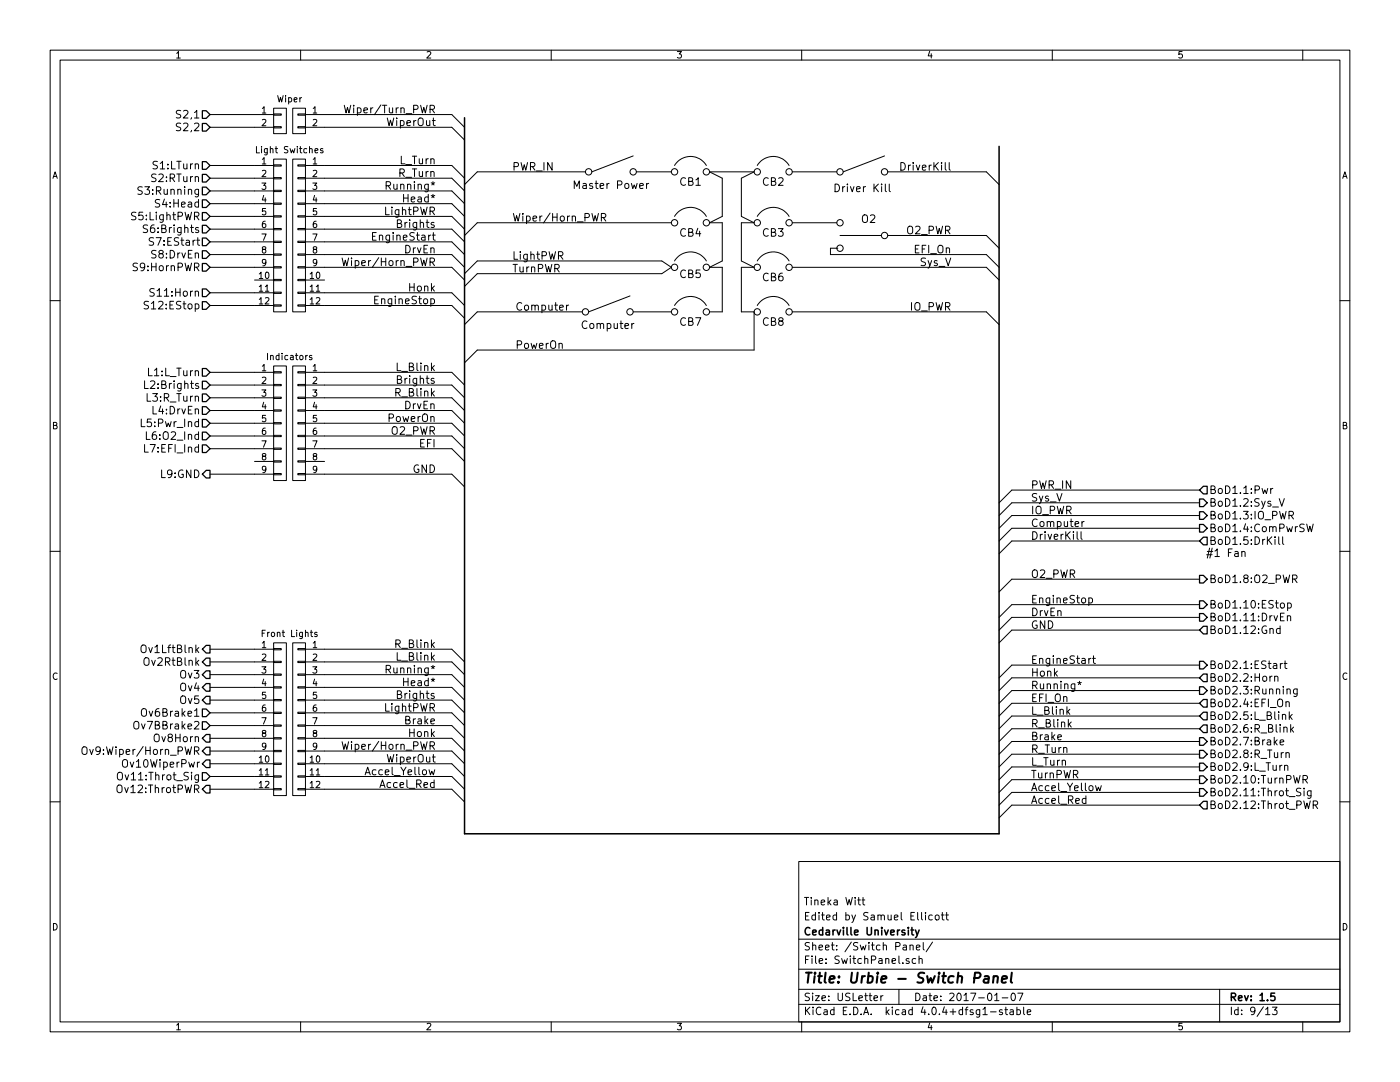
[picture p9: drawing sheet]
<svg xmlns="http://www.w3.org/2000/svg" width="279mm" height="216mm" viewBox="0 0 279 216" stroke-linecap="round" stroke-linejoin="round" font-family="sans-serif">
<g fill="none" stroke="#000" stroke-width=".2">
<path d="M10 10h259.4v195.9h-259.4zM12 12h255.4v191.9h-255.4zM60 10v2M110 10v2M160 10v2M210 10v2M260 10v2M41.9 33h12.7M41.9 35.6h12.7M41.9 38.1h12.7M41.9 22.9h12.7M41.9 25.4h12.7"/>
<path d="M54.6 31.8h2.5v30.4h-2.5zM54.6 38h1.5v.2h-1.5zM54.6 35.4h1.5v.3h-1.5zM54.6 32.9h1.5v.2h-1.5zM54.6 25.3h1.5v.2h-1.5zM54.6 22.7h1.5v.3h-1.5zM54.6 21.6h2.5v5.1h-2.5zM58.4 31.8h2.6v30.4h-2.6zM58.4 21.6h2.6v5.1h-2.6zM59.4 38h1.6v.2h-1.6zM59.4 35.4h1.6v.3h-1.6zM59.4 32.9h1.6v.2h-1.6z"/>
<path d="M59.4 25.3h1.6v.2h-1.6zM59.4 22.7h1.6v.3h-1.6zM61 22.9h29.2l2.5 2.5M61 25.4h29.2l2.5 2.5M61 33h29.2l2.5 2.6M61 35.6h29.2l2.5 2.5M61 38.1h29.2l2.5 2.5M64.4 29.7l-.3-.1-.1 .2v.2l.4 .1v.3h-.4M68.7 21l.4 1.5 .2-1.1 .3 1.1 .4-1.5M116.8 34.3h-21.6l-2.5 2.5M126.4 31.1l-8.3 3.2M127 34.3h7"/>
<path d="M129 36.6v1M129.5 36.6l-.5 .3M134.6 33a3.7 3.7 0 0 1 6.4 0M151.1 33a3.7 3.7 0 0 1 6.4 0M158.1 34.3h8.9M176.5 31.1l-8.2 3.2M176.7 36.7v1.3l.2 .3M177.2 34.3h19.6l2.6 2.5M177.5 36.7v1.3l.2 .3M179.8 32.4a.77 .77 0 0 1 .9 .8 .77 .77 0 0 1-.9 .8zM189.4 32.4v1.4l.3 .2M10 60h2"/>
<path d="M29.5 45a.62 .62 0 0 0-.8 0v.5l.7 .3v.5a.62 .62 0 0 1-.8 0M30.7 47.5a.62 .62 0 0 0-.9 .1v.4l.8 .4v.4a.62 .62 0 0 1-.8 .1M30.8 57.7a.62 .62 0 0 0-.8 0v.5l.7 .3v.5a.62 .62 0 0 1-.8 0M41.9 53.3h12.7M41.9 50.8h12.7M41.9 40.6h12.7M41.9 43.2h12.7M41.9 45.7h12.7M41.9 48.3h12.7M41.9 58.4h12.7M50.8 55.9h3.8M54.6 58.3h1.5v.2h-1.5z"/>
<path d="M54.6 55.8h1.5v.2h-1.5zM54.6 53.2h1.5v.3h-1.5zM54.6 50.7h1.5v.2h-1.5zM54.6 48.1h1.5v.3h-1.5zM54.6 45.6h1.5v.2h-1.5zM54.6 43.1h1.5v.2h-1.5zM54.6 40.5h1.5v.3h-1.5zM59.4 58.3h1.6v.2h-1.6zM59.4 55.8h1.6v.2h-1.6zM59.4 53.2h1.6v.3h-1.6zM59.4 50.7h1.6v.2h-1.6zM59.4 48.1h1.6v.3h-1.6z"/>
<path d="M59.4 45.6h1.6v.2h-1.6zM59.4 43.1h1.6v.2h-1.6zM59.4 40.5h1.6v.3h-1.6zM61 53.3h29.2l2.5 2.6M61 50.8h29.2l2.5 2.5M61 40.6h29.2l2.5 2.6M61 43.2h29.2l2.5 2.5M61 45.7h29.2l2.5 2.6M61 48.3h29.2l2.5 2.5M61 58.4h29.2l2.5 2.6M61 55.9h3.8M68.3 51.5l.3 1.5 .3-1.1 .3 1.1 .4-1.5"/>
<path d="M74.3 47.1h.6M75.1 46.4h-.8v1.5h.8M92.7 54.6l2.5-2.5h36.9l1.9 1.2-1.9 1.3h-36.9l-2.5 2.6M120 43.4l.8-.1 .1-.2-.1-.4-.2-.1h-.6v1.5M120.4 43.4l.5 .7M125.7 59.1l-8.2 3.1M134 44.5h-38.8l-2.5 2.5M134.6 43.2a3.7 3.7 0 0 1 6.4 0M134.6 52.1a3.7 3.7 0 0 1 6.4 0M151.1 52.1a3.7 3.7 0 0 1 6.4 0M151.1 43.2a3.7 3.7 0 0 1 6.4 0M158.1 44.5h8.9"/>
<path d="M158.1 53.3h38.7l2.6 2.6M167 49.5h.1M167 49.5h-1.3v1.3h31.1l2.6 2.5M167.6 47h8.3M177.2 47h19.6l2.6 2.5M267.4 60h2M39.6 76.6l-.4-.1-.2 .2 .1 .2 .5 .2v.3h-.6M41.9 74.3h12.7M41.9 76.8h12.7M41.9 79.4h12.7M41.9 61h12.7M54.6 79.2h1.5v.3h-1.5z"/>
<path d="M54.6 76.7h1.5v.3h-1.5zM54.6 74.2h1.5v.2h-1.5zM54.6 73h2.5v22.9h-2.5zM54.6 60.8h1.5v.3h-1.5zM58.4 73h2.6v22.9h-2.6zM59.4 79.2h1.6v.3h-1.6zM59.4 76.7h1.6v.3h-1.6zM59.4 74.2h1.6v.2h-1.6zM59.4 60.8h1.6v.3h-1.6zM61 61h29.2l2.5 2.5M61 74.3h29.2l2.5 2.5M61 76.8h29.2l2.5 2.6"/>
<path d="M61 79.4h29.2l2.5 2.5M62.2 71l-.3-.1-.2 .2 .1 .2 .4 .1v.3h-.5M113.1 60.9v1M113.5 60.9l-.4 .3M116.2 62.2h-21l-2.5 2.6M126.4 62.2h7.6M126.5 64.5l-.4 .3M134.6 61a3.7 3.7 0 0 1 6.4 0M141.6 62.2h2.5v-8.9h-2.5l2.5-1.2v-7.6h-2.5l2.5-1.3v-7.6l-2.5-1.3h8.9l-2.5 1.3v7.6l2.5 1.3h-2.5v7.6l2.5 1.2h-2.5v8.9h2.5v7.7h-55.3l-2.5 2.5M151.1 61a3.7 3.7 0 0 1 6.4 0M158.1 62.2h38.7l2.6 2.6M41.9 81.9h12.7"/>
<path d="M41.9 84.5h12.7M41.9 87h12.7M41.9 89.5h12.7M41.9 94.6h12.7M50.8 92.1h3.8M54.6 94.5h1.5v.2h-1.5zM54.6 91.9h1.5v.3h-1.5zM54.6 89.4h1.5v.3h-1.5zM54.6 86.9h1.5v.2h-1.5zM54.6 84.3h1.5v.3h-1.5zM54.6 81.8h1.5v.2h-1.5zM59.4 94.5h1.6v.2h-1.6z"/>
<path d="M59.4 91.9h1.6v.3h-1.6zM59.4 89.4h1.6v.3h-1.6zM59.4 86.9h1.6v.2h-1.6zM59.4 84.3h1.6v.3h-1.6zM59.4 81.8h1.6v.2h-1.6zM61 81.9h29.2l2.5 2.6M61 84.5h29.2l2.5 2.5M61 87h29.2l2.5 2.5M61 89.5h29.2l2.5 2.6M61 94.6h29.2l2.5 2.6M61 92.1h3.8M239.4 97.8h-37.5l-2.5 2.5"/>
<path d="M253.6 97.5v1M254 97.5l-.4 .3M255.3 99.5l.5 1.5 .5-1.5M10 110h2M215 106.1v1.3l.2 .2M215.7 106.1v1.3l.3 .2M215.9 104.1v1M216.4 104.1l-.5 .3M217.3 119.4l.4-.1 .3 .3v.4l-.1 .2h-.6M239.4 105.4h-37.5l-2.5 2.6M239.4 102.9h-37.5l-2.5 2.5M239.4 108h-37.5l-2.5 2.5"/>
<path d="M239.4 115.6h-37.5l-2.5 2.5M239.4 100.3h-37.5l-2.5 2.6M247.8 110.2l.1-.1a.36 .36 0 0 1 .6 .2v.7M255.2 107.1v1.3l.2 .2M256 107.1v1.3l.2 .2M257.3 102.8h.7l.1-.3v-.3l-.3-.2h-.5v1.6M257.6 102.8l.5 .8M258 115.5h.7l.2-.3-.1-.3-.3-.2h-.5v1.6M258.3 115.5l.6 .8M260.8 104.6l.3 1.5 .3-1.1 .3 1.1 .4-1.5M267.4 110h2M41.9 129.5h12.7"/>
<path d="M41.9 132.1h12.7M41.9 134.6h12.7M41.9 137.2h12.7M41.9 139.7h12.7M54.6 128.3h2.5v30.5h-2.5zM54.6 139.6h1.5v.2h-1.5zM54.6 137h1.5v.3h-1.5zM54.6 134.5h1.5v.2h-1.5zM54.6 132h1.5v.2h-1.5zM54.6 129.4h1.5v.3h-1.5zM58.4 128.3h2.6v30.5h-2.6zM59.4 139.6h1.6v.2h-1.6z"/>
<path d="M59.4 137h1.6v.3h-1.6zM59.4 134.5h1.6v.2h-1.6zM59.4 132h1.6v.2h-1.6zM59.4 129.4h1.6v.3h-1.6zM61 129.5h29.2l2.5 2.6M61 132.1h29.2l2.5 2.5M61 134.6h29.2l2.5 2.6M61 137.2h29.2l2.5 2.5M61 139.7h29.2l2.5 2.5M63.3 126.2h-.3l-.2 .1v.2l.5 .1v.3h-.5M215.1 136.2l.3 .1 .4-.1M215.2 136.6l.2-.3 .2 .3"/>
<path d="M215.4 135.9v.4M217.7 131.4l-.4 .3M218 131.4h.6M218.2 130.9v1.3l.4 .2M239.4 120.7h-37.5l-2.5 2.5M239.4 123.2h-37.5l-2.5 2.5M239.4 125.7h-37.5l-2.5 2.6M239.4 132.7h-37.5l-2.5 2.6M239.4 135.3h-37.5l-2.5 2.5M239.4 137.8h-37.5l-2.5 2.5M254.4 135.1l.1-.1a.36 .36 0 0 1 .5 .2v.7M254.4 134.9v1"/>
<path d="M255.5 125.5l-.5-.1-.3 .3v.4l.2 .2h.6M255.5 124.9v1.5M256 132.4l-.5 .3M256.3 132.4h.5M256.5 131.9v1.3l.3 .2M256.9 123l.1-.1a.36 .36 0 0 1 .6 .2v.8M256.9 122.9v1M257 120.4l.4-.1 .3 .3v.5l-.1 .2h-.6M257 120.3v1.5M258.9 137.5v1.2l-.3 .3-.4-.1M258.9 137.5h-.5l-.3 .3v.4l.2 .2h.6M10 160h2"/>
<path d="M16.6 149.1a.5 .5 0 0 1 .5 0 .5 .5 0 0 1 .3 .4l-.1 .8a.53 .53 0 0 1-.6 .2 .53 .53 0 0 1-.3-.5v-.5zM23.5 154.3a.5 .5 0 0 1 .6-.2 .5 .5 0 0 1 .3 .5v.8a.53 .53 0 0 1-.6 .2 .53 .53 0 0 1-.4-.5zM26.8 144.2a.5 .5 0 0 1 .6-.3 .5 .5 0 0 1 .3 .5v.9a.53 .53 0 0 1-.6 .2 .53 .53 0 0 1-.4-.5zM28.4 141.5a.5 .5 0 0 1 .6-.1 .5 .5 0 0 1 .2 .5v.8a.53 .53 0 0 1-.6 .2 .53 .53 0 0 1-.4-.5v-.5zM38.8 149.8h.7l.2-.3-.1-.3-.2-.2h-.6v1.5M39.2 149.8l.5 .7M41.9 142.2h12.7M41.9 144.8h12.7M41.9 147.3h12.7M41.9 149.9h12.7M41.9 152.4h12.7M41.9 154.9h12.7"/>
<path d="M41.9 157.5h12.7M54.6 157.4h1.5v.2h-1.5zM54.6 154.8h1.5v.3h-1.5zM54.6 152.3h1.5v.2h-1.5zM54.6 149.7h1.5v.3h-1.5zM54.6 147.2h1.5v.2h-1.5zM54.6 144.7h1.5v.2h-1.5zM54.6 142.1h1.5v.3h-1.5zM59.4 157.4h1.6v.2h-1.6zM59.4 154.8h1.6v.3h-1.6zM59.4 152.3h1.6v.2h-1.6zM59.4 149.7h1.6v.3h-1.6z"/>
<path d="M59.4 147.2h1.6v.2h-1.6zM59.4 144.7h1.6v.2h-1.6zM59.4 142.1h1.6v.3h-1.6zM61 142.2h29.2l2.5 2.6M61 147.3h29.2l2.5 2.6M61 149.9h29.2l2.5 2.5M61 152.4h29.2l2.5 2.5M61 154.9h29.2l2.5 2.6M61 157.5h29.2l2.5 2.5M61 144.8h29.2l2.5 2.5M68.3 148l.3 1.5 .3-1.1 .3 1.1 .4-1.5M213.1 142l.4 .5"/>
<path d="M213.5 141.5l-.6 .6M216.7 159.4l-.4-.1-.3 .3v.4l.1 .2h.6M216.7 158.8v1.5M218.6 156.8l.3 1 .3-.7 .3 .7 .3-1M239.4 140.3h-37.5l-2.5 2.6M239.4 142.9h-37.5l-2.5 2.5M239.4 145.4h-37.5l-2.5 2.6M239.4 148h-37.5l-2.5 2.5M239.4 150.5h-37.5l-2.5 2.5M239.4 153h-37.5l-2.5 2.6M239.4 155.6h-37.5l-2.5 2.5M239.4 158.1h-37.5l-2.5 2.6"/>
<path d="M255.5 148.1l.7-.1-.1-.3-.4-.1-.2 .3v.7h.6M256.4 152.9v-.1a.36 .36 0 0 1 .6 .1v.8M256.4 152.7v1M256.6 140.2l.1-.1a.36 .36 0 0 1 .6 .1v.8M256.6 150.3l.1-.1a.36 .36 0 0 1 .6 .2v.8M257.3 142v1.6M257.5 143l.4 .6M257.6 144.6v1.5M257.7 145.5l.5 .6M257.9 142.5l-.6 .6M258.2 145.1l-.6 .6M260 155.5h.8l.1-.3v-.3l-.3-.2h-.6v1.6"/>
<path d="M260.2 157.3v.1M260.2 157.8v1M260.4 155.5l.5 .8M261.6 157.8v1.2l-.2 .3-.4-.1M261.6 157.9l-.4-.1-.3 .3v.4l.2 .2h.5M267.4 160h2M159.4 171.9h108v32h-108zM171.2 179.6h.5M171.4 179.1v1.3l.3 .2M172 179.6h.6M172.2 179.1v1.3l.4 .2M239.4 160.7h-37.5l-2.5 2.5"/>
<path d="M262.1 160.6h.7l.2-.3-.1-.3-.2-.2h-.6v1.5M262.5 160.6l.5 .7M159.4 197.4h108M159.4 193.4h108M159.4 187.4h108M174.4 199.2l.7-.2v-.2l-.4-.1-.3 .2 .1 .7h.6M175.8 198.7v1M176.2 198.7l-.4 .3M179.4 197.4v3M181.4 191.3a.37 .37 0 0 0-.6 .2l.1 .2 .5 .1 .1 .2-.2 .3-.5-.1M181.6 188.7l.2-.1h.4v1M181.6 188.6v1"/>
<path d="M182.8 191.3h-.5l-.3 .2 .1 .6 .2 .2 .5-.1M182.9 189.1l.7-.2-.1-.3h-.4l-.2 .2 .1 .7h.5M183.4 191.4l.2-.1h.4v1M183.4 190.8v1.5M184.3 188.1v1.3l.2 .2M184.7 182.1v.1M184.7 182.6v1M186.1 182.7l-.5-.1-.3 .3 .1 .5 .2 .2 .5-.1M186.1 188l-1.3 1.9M186.7 182.7l.2-.1 .5 .1v.6l-.1 .2-.4 .1-.2-.2zM187.9 182.6h.5M188.1 182.1v1.3l.3 .2"/>
<path d="M188.7 182.6h.6M188.9 182.1v1.3l.4 .2M198.5 199.7h.9M200 199.1h1.1M202 198.2h.1a.8 .8 0 0 1 .6 .7 .8 .8 0 0 1-.6 .8 .97 .97 0 0 1-.1-1.5zM203.1 198.2h1l-.6 1.5M243.4 197.4v6.5M60 203.9v2M110 203.9v2M159.4 200.4h108M160 203.9v2M197.7 201.9h1.1"/>
<path d="M200 201.5a.37 .37 0 0 0-.6 .2l.1 .2 .5 .1 .1 .2-.2 .3-.5-.1M200.5 201.5h.6M200.7 201v1.3l.4 .2M201.6 201.5h.6v1M202.2 201.8l-.4 .1-.3 .2 .3 .4 .4-.1M202.9 201.5h.5l.3 .3-.2 .6h-.6M202.9 201v1.5M204.3 201v1.3l.2 .2M205 202l.7-.2v-.3h-.5l-.2 .2 .1 .7h.6M210 203.9v2M252.6 202.5h.8M253.9 201h1l-.5 .5 .4 .2v.6l-.2 .2-.7-.2"/>
<path d="M260 203.9v2"/>
<circle cx="117.5" cy="34.3" r=".63"/>
<circle cx="126.4" cy="34.3" r=".63"/>
<circle cx="134.6" cy="34.3" r=".63"/>
<circle cx="141" cy="34.3" r=".63"/>
<circle cx="151.1" cy="34.3" r=".63"/>
<circle cx="157.5" cy="34.3" r=".63"/>
<circle cx="167.6" cy="34.3" r=".63"/>
<circle cx="176.5" cy="34.3" r=".63"/>
<circle cx="134.6" cy="53.3" r=".63"/>
<circle cx="134.6" cy="44.4" r=".63"/>
<circle cx="141" cy="53.3" r=".63"/>
<circle cx="141" cy="44.4" r=".63"/>
<circle cx="151.1" cy="53.3" r=".63"/>
<circle cx="151.1" cy="44.4" r=".63"/>
<circle cx="157.5" cy="53.3" r=".63"/>
<circle cx="157.5" cy="44.4" r=".63"/>
<circle cx="167.6" cy="49.5" r=".63"/>
<circle cx="167.6" cy="44.4" r=".63"/>
<circle cx="176.5" cy="47" r=".63"/>
<circle cx="116.8" cy="62.2" r=".63"/>
<circle cx="125.7" cy="62.2" r=".63"/>
<circle cx="134.6" cy="62.2" r=".63"/>
<circle cx="141" cy="62.2" r=".63"/>
<circle cx="151.1" cy="62.2" r=".63"/>
<circle cx="157.5" cy="62.2" r=".63"/>
</g>
<path d="M92.7 23.5v142.9h106.7v-137.2M181.8 185.6h.5M182 185.1v1.3l.3 .2M182.7 185.6l.4 1M183.4 185.6l-.5 1.3-.2 .2M254.4 198.2h-.7l-.1 .7 .2-.1h.5l.2 .2-.1 .5-.2 .2-.6-.2" fill="none" stroke="#000" stroke-width=".3"/>
<path d="M196.5 194.8h.8l-.1 1.3M197.3 195.2l-.7 .1a.4 .4 0 0 0-.3 .4 .4 .4 0 0 0 .2 .4l.7-.1M198.3 194.9l.3-.1h.5l-.1 1.3M198.3 194.8l-.1 1.3M199.9 195.4l1-.2v-.4h-.6l-.3 .2v1l.2 .1 .5-.1M201.9 194.1l-.2 1.7 .3 .3" fill="none" stroke="#000" stroke-width=".41"/>
<g fill="none" stroke="#000" stroke-width=".25">
<path d="M40.4 32.3h.7l.8 .7-.8 .8h-.7zM40.4 34.8h.7l.8 .8-.8 .7h-.7zM40.4 37.3h.7l.8 .8-.8 .8h-.7zM40.4 39.9h.7l.8 .7-.8 .8h-.7zM40.4 22.1h.7l.8 .8-.8 .7h-.7zM40.4 24.6h.7l.8 .8-.8 .8h-.7zM40.4 42.4h.7l.8 .8-.8 .7h-.7zM40.4 45h.7l.8 .7-.8 .8h-.7zM40.4 47.5h.7l.8 .8-.8 .7h-.7zM40.4 50h.7l.8 .8-.8 .8h-.7zM40.4 52.6h.7l.8 .7-.8 .8h-.7zM40.4 57.7h.7l.8 .7-.8 .8h-.7z"/>
<path d="M40.4 73.5h.7l.8 .8-.8 .8h-.7zM40.4 78.6h.7l.8 .8-.8 .7h-.7zM40.4 76.1h.7l.8 .7-.8 .8h-.7zM40.4 60.2h.7l.8 .8-.8 .7h-.7zM40.4 81.2h.7l.8 .7-.8 .8h-.7zM40.4 83.7h.7l.8 .8-.8 .7h-.7zM40.4 86.2h.7l.8 .8-.8 .8h-.7zM40.4 88.8h.7l.8 .7-.8 .8h-.7zM41.1 93.9h.8v1.5h-.8l-.7-.8zM239.4 99.6h.8l.7 .7-.7 .8h-.8zM240.2 97h.7v1.6h-.7l-.8-.8zM239.4 104.6h.8l.7 .8-.7 .8h-.8z"/>
<path d="M239.4 102.1h.8l.7 .8-.7 .7h-.8zM239.4 114.8h.8l.7 .8-.7 .7h-.8zM239.4 119.9h.8l.7 .8-.7 .7h-.8zM240.2 107.2h.7v1.5h-.7l-.8-.7zM40.4 129.5l.7-.7h.8v1.5h-.8zM40.4 134.6l.7-.7h.8v1.5h-.8zM41.1 131.3h.8v1.5h-.8l-.7-.7zM41.1 136.4h.8v1.5h-.8l-.7-.7zM41.1 138.9h.8v1.6h-.8l-.7-.8zM239.4 122.4h.8l.7 .8-.7 .8h-.8zM239.4 132h.8l.7 .7-.7 .8h-.8zM239.4 137h.8l.7 .8-.7 .8h-.8z"/>
<path d="M240.2 125h.7v1.5h-.7l-.8-.8zM240.2 134.5h.7v1.5h-.7l-.8-.7zM240.2 139.6h.7v1.5h-.7l-.8-.8zM40.4 141.5h.7l.8 .7-.8 .8h-.7zM40.4 144h.7l.8 .8-.8 .7h-.7zM40.4 147.3l.7-.7h.8v1.5h-.8zM40.4 152.4l.7-.8h.8v1.6h-.8zM40.4 154.2h.7l.8 .7-.8 .8h-.7zM41.1 149.1h.8v1.5h-.8l-.7-.7zM41.1 156.7h.8v1.5h-.8l-.7-.7zM239.4 154.8h.8l.7 .8-.7 .7h-.8zM239.4 147.2h.8l.7 .8-.7 .7h-.8z"/>
<path d="M239.4 149.7h.8l.7 .8-.7 .8h-.8zM239.4 152.3h.8l.7 .7-.7 .8h-.8zM239.4 157.4h.8l.7 .7-.7 .8h-.8zM240.2 142.1h.7v1.5h-.7l-.8-.7zM240.2 144.7h.7v1.5h-.7l-.8-.8zM240.2 159.9h.7v1.5h-.7l-.8-.7z"/>
</g>
<text font-size="2.8" x="160.4" y="196.2">Title: Urbie - Switch Panel</text>
<g font-size="2.1">
<text x="35.6" y="23.6">S2,1</text>
<text x="69.7" y="22.6">Wiper/Turn_PWR</text>
<text x="35.6" y="26.2">S2,2</text>
<text x="77.4" y="25.1">WiperOut</text>
<text x="30.7" y="33.8">S1:LTurn</text>
<text x="79.6" y="35.3">R_Turn</text>
<text x="79.8" y="32.8">L_Turn</text>
<text x="102.2" y="34">PWR_IN</text>
<text x="180.4" y="34">DriverKill</text>
<text x="28.1" y="38.9">S3:Running</text>
<text x="30.4" y="36.3">S2:RTurn</text>
<text x="31.5" y="41.4">S4:Head</text>
<text x="77.6" y="37.8">Running*</text>
<text x="81" y="40.4">Head*</text>
<text x="115" y="37.7">Master Power</text>
<text x="135.7" y="37.1">CB1</text>
<text x="152.2" y="37.1">CB2</text>
<text x="167.1" y="38.3">Driver Kill</text>
<text x="26.5" y="43.9">S5:LightPWR</text>
<text x="29.2" y="46.5">S6:Brights</text>
<text x="76.9" y="42.9">LightPWR</text>
<text x="79.6" y="45.5">Brights</text>
<text x="102.2" y="44.2">Wiper/Horn_PWR</text>
<text x="135.7" y="47.2">CB4</text>
<text x="152.2" y="47.2">CB3</text>
<text x="172" y="44.5">O2</text>
<text x="180.9" y="46.7">O2_PWR</text>
<text x="30.4" y="49">S7:EStart</text>
<text x="30.4" y="51.6">S8:DrvEn</text>
<text x="69.4" y="53.1">Wiper/Horn_PWR</text>
<text x="75.1" y="48">EngineStart</text>
<text x="80.7" y="50.5">DrvEn</text>
<text x="102.2" y="51.8">LightPWR</text>
<text x="182.4" y="50.5">EFI_On</text>
<text x="183.5" y="53.1">Sys_V</text>
<text x="26.8" y="54.1">S9:HornPWR</text>
<text x="30.6" y="59.2">S11:Horn</text>
<text x="81.7" y="58.2">Honk</text>
<text x="102.2" y="54.4">TurnPWR</text>
<text x="135.7" y="55.5">CB5</text>
<text x="152.2" y="56.1">CB6</text>
<text x="29.4" y="61.7">S12:EStop</text>
<text x="75.2" y="60.7">EngineStop</text>
<text x="102.9" y="62">Computer</text>
<text x="116.3" y="65.6">Computer</text>
<text x="135.7" y="65">CB7</text>
<text x="152.2" y="65">CB8</text>
<text x="181.5" y="62">IO_PWR</text>
<text x="102.9" y="69.6">PowerOn</text>
<text x="29.4" y="77.6">L2:Brights</text>
<text x="29.6" y="75.1">L1:L_Turn</text>
<text x="79.3" y="74">L_Blink</text>
<text x="79.6" y="76.6">Brights</text>
<text x="29.4" y="80.1">L3:R_Turn</text>
<text x="30.6" y="82.7">L4:DrvEn</text>
<text x="79.1" y="79.1">R_Blink</text>
<text x="80.7" y="81.7">DrvEn</text>
<text x="28.5" y="85.2">L5:Pwr_Ind</text>
<text x="29.6" y="87.8">L6:O2_Ind</text>
<text x="77.7" y="84.2">PowerOn</text>
<text x="78" y="86.7">O2_PWR</text>
<text x="83.7" y="89.3">EFI</text>
<text x="29.1" y="90.3">L7:EFI_Ind</text>
<text x="32.1" y="95.4">L9:GND</text>
<text x="82.3" y="94.4">GND</text>
<text x="205.7" y="97.5">PWR_IN</text>
<text x="205.7" y="100.1">Sys_V</text>
<text x="241.3" y="98.6">BoD1.1:Pwr</text>
<text x="241.3" y="101.1">BoD1.2:Sys_V</text>
<text x="205.7" y="107.7">DriverKill</text>
<text x="205.7" y="105.2">Computer</text>
<text x="205.7" y="102.6">IO_PWR</text>
<text x="241.3" y="106.2">BoD1.4:ComPwrSW</text>
<text x="241.3" y="103.6">BoD1.3:IO_PWR</text>
<text x="240.7" y="111.1">#1 Fan</text>
<text x="241.3" y="108.7">BoD1.5:DrKill</text>
<text x="205.7" y="115.3">O2_PWR</text>
<text x="241.3" y="116.3">BoD1.8:O2_PWR</text>
<text x="205.7" y="125.5">GND</text>
<text x="205.7" y="122.9">DrvEn</text>
<text x="205.7" y="120.4">EngineStop</text>
<text x="241.3" y="121.4">BoD1.10:EStop</text>
<text x="241.3" y="124">BoD1.11:DrvEn</text>
<text x="28.7" y="130.3">Ov1LftBlnk</text>
<text x="79.1" y="129.3">R_Blink</text>
<text x="79.3" y="131.8">L_Blink</text>
<text x="241.3" y="126.5">BoD1.12:Gnd</text>
<text x="29.1" y="132.8">Ov2RtBlnk</text>
<text x="36" y="135.4">Ov3</text>
<text x="36" y="137.9">Ov4</text>
<text x="77.6" y="134.4">Running*</text>
<text x="81" y="136.9">Head*</text>
<text x="205.7" y="135">Honk</text>
<text x="205.7" y="137.5">Running*</text>
<text x="205.7" y="132.5">EngineStart</text>
<text x="241.3" y="133.5">BoD2.1:EStart</text>
<text x="241.3" y="136">BoD2.2:Horn</text>
<text x="28.9" y="143">Ov6Brake1</text>
<text x="36" y="140.5">Ov5</text>
<text x="76.9" y="142">LightPWR</text>
<text x="79.6" y="139.4">Brights</text>
<text x="205.7" y="142.6">L_Blink</text>
<text x="205.7" y="140.1">EFI_On</text>
<text x="241.3" y="138.6">BoD2.3:Running</text>
<text x="241.3" y="141.1">BoD2.4:EFI_On</text>
<text x="241.3" y="143.6">BoD2.5:L_Blink</text>
<text x="27.4" y="145.5">Ov7BBrake2</text>
<text x="31" y="148.1">Ov8Horn</text>
<text x="69.4" y="149.6">Wiper/Horn_PWR</text>
<text x="81.1" y="144.5">Brake</text>
<text x="81.7" y="147.1">Honk</text>
<text x="205.7" y="145.2">R_Blink</text>
<text x="205.7" y="147.7">Brake</text>
<text x="241.3" y="146.2">BoD2.6:R_Blink</text>
<text x="241.3" y="148.7">BoD2.7:Brake</text>
<text x="17.7" y="150.6">Ov9:Wiper/Horn_PWR</text>
<text x="24.2" y="155.7">Ov11:Throt_Sig</text>
<text x="25" y="153.2">Ov10WiperPwr</text>
<text x="73.4" y="154.7">Accel_Yellow</text>
<text x="77.4" y="152.1">WiperOut</text>
<text x="205.7" y="155.3">TurnPWR</text>
<text x="205.7" y="152.8">L_Turn</text>
<text x="205.7" y="150.2">R_Turn</text>
<text x="241.3" y="151.3">BoD2.8:R_Turn</text>
<text x="241.3" y="153.8">BoD2.9:L_Turn</text>
<text x="23.7" y="158.2">Ov12:ThrotPWR</text>
<text x="76.1" y="157.2">Accel_Red</text>
<text x="205.7" y="157.9">Accel_Yellow</text>
<text x="205.7" y="160.4">Accel_Red</text>
<text x="241.3" y="156.3">BoD2.10:TurnPWR</text>
<text x="241.3" y="158.9">BoD2.11:Throt_Sig</text>
<text x="241.3" y="161.4">BoD2.12:Throt_PWR</text>
<text x="160.4" y="183.6">Edited by Samuel Ellicott</text>
<text x="160.4" y="180.6">Tineka Witt</text>
<text x="160.4" y="189.6">Sheet: /Switch Panel/</text>
<text x="160.4" y="186.6">Cedarville University</text>
<text x="160.4" y="192.3">File: SwitchPanel.sch</text>
<text x="160.4" y="202.5">KiCad E.D.A. kicad 4.0.4+dfsg1-stable</text>
<text x="160.4" y="199.7">Size: USLetter</text>
<text x="182.4" y="199.7">Date: 2017-01-07</text>
<text x="245.4" y="199.7">Rev: 1.5</text>
<text x="245.4" y="202.5">Id: 9/13</text>
</g>
<g font-size="1.8">
<text x="35" y="11.6">1</text>
<text x="85" y="11.6">2</text>
<text x="135" y="11.6">3</text>
<text x="185" y="11.6">4</text>
<text x="235" y="11.6">5</text>
<text x="52.2" y="22.6">1</text>
<text x="55.3" y="20.4">Wiper</text>
<text x="62.4" y="22.6">1</text>
<text x="52.2" y="25.1">2</text>
<text x="62.4" y="25.1">2</text>
<text x="10.4" y="35.6">A</text>
<text x="51.6" y="30.6">Light Switches</text>
<text x="52.2" y="32.8">1</text>
<text x="52.2" y="35.3">2</text>
<text x="62.4" y="32.8">1</text>
<text x="62.4" y="35.3">2</text>
<text x="267.8" y="35.6">A</text>
<text x="52.2" y="37.8">3</text>
<text x="52.2" y="40.4">4</text>
<text x="62.4" y="37.8">3</text>
<text x="62.4" y="40.4">4</text>
<text x="52.2" y="42.9">5</text>
<text x="52.2" y="45.5">6</text>
<text x="62.4" y="42.9">5</text>
<text x="62.4" y="45.5">6</text>
<text x="52.2" y="48">7</text>
<text x="52.2" y="50.5">8</text>
<text x="52.2" y="53.1">9</text>
<text x="62.4" y="48">7</text>
<text x="62.4" y="50.5">8</text>
<text x="62.4" y="53.1">9</text>
<text x="51.7" y="55.6">10</text>
<text x="51.7" y="58.2">11</text>
<text x="61.9" y="55.6">10</text>
<text x="61.9" y="58.2">11</text>
<text x="51.7" y="60.7">12</text>
<text x="61.9" y="60.7">12</text>
<text x="53.6" y="71.8">Indicators</text>
<text x="52.2" y="74">1</text>
<text x="52.2" y="76.6">2</text>
<text x="62.4" y="74">1</text>
<text x="62.4" y="76.6">2</text>
<text x="52.2" y="79.1">3</text>
<text x="52.2" y="81.7">4</text>
<text x="62.4" y="79.1">3</text>
<text x="62.4" y="81.7">4</text>
<text x="10.4" y="85.6">B</text>
<text x="52.2" y="84.2">5</text>
<text x="52.2" y="86.7">6</text>
<text x="52.2" y="89.3">7</text>
<text x="62.4" y="84.2">5</text>
<text x="62.4" y="86.7">6</text>
<text x="62.4" y="89.3">7</text>
<text x="267.8" y="85.6">B</text>
<text x="52.2" y="91.8">8</text>
<text x="52.2" y="94.4">9</text>
<text x="62.4" y="91.8">8</text>
<text x="62.4" y="94.4">9</text>
<text x="52.2" y="129.3">1</text>
<text x="52.2" y="131.8">2</text>
<text x="52.6" y="127.1">Front Lights</text>
<text x="62.4" y="129.3">1</text>
<text x="62.4" y="131.8">2</text>
<text x="10.4" y="135.6">C</text>
<text x="52.2" y="134.4">3</text>
<text x="52.2" y="136.9">4</text>
<text x="62.4" y="134.4">3</text>
<text x="62.4" y="136.9">4</text>
<text x="267.8" y="135.6">C</text>
<text x="52.2" y="139.4">5</text>
<text x="52.2" y="142">6</text>
<text x="62.4" y="139.4">5</text>
<text x="62.4" y="142">6</text>
<text x="52.2" y="144.5">7</text>
<text x="52.2" y="147.1">8</text>
<text x="52.2" y="149.6">9</text>
<text x="62.4" y="144.5">7</text>
<text x="62.4" y="147.1">8</text>
<text x="62.4" y="149.6">9</text>
<text x="51.7" y="152.1">10</text>
<text x="51.7" y="154.7">11</text>
<text x="61.9" y="152.1">10</text>
<text x="61.9" y="154.7">11</text>
<text x="51.7" y="157.2">12</text>
<text x="61.9" y="157.2">12</text>
<text x="10.4" y="185.6">D</text>
<text x="267.8" y="185.6">D</text>
<text x="35" y="205.5">1</text>
<text x="85" y="205.5">2</text>
<text x="135" y="205.5">3</text>
<text x="185" y="205.5">4</text>
<text x="235" y="205.5">5</text>
</g>
</svg>
